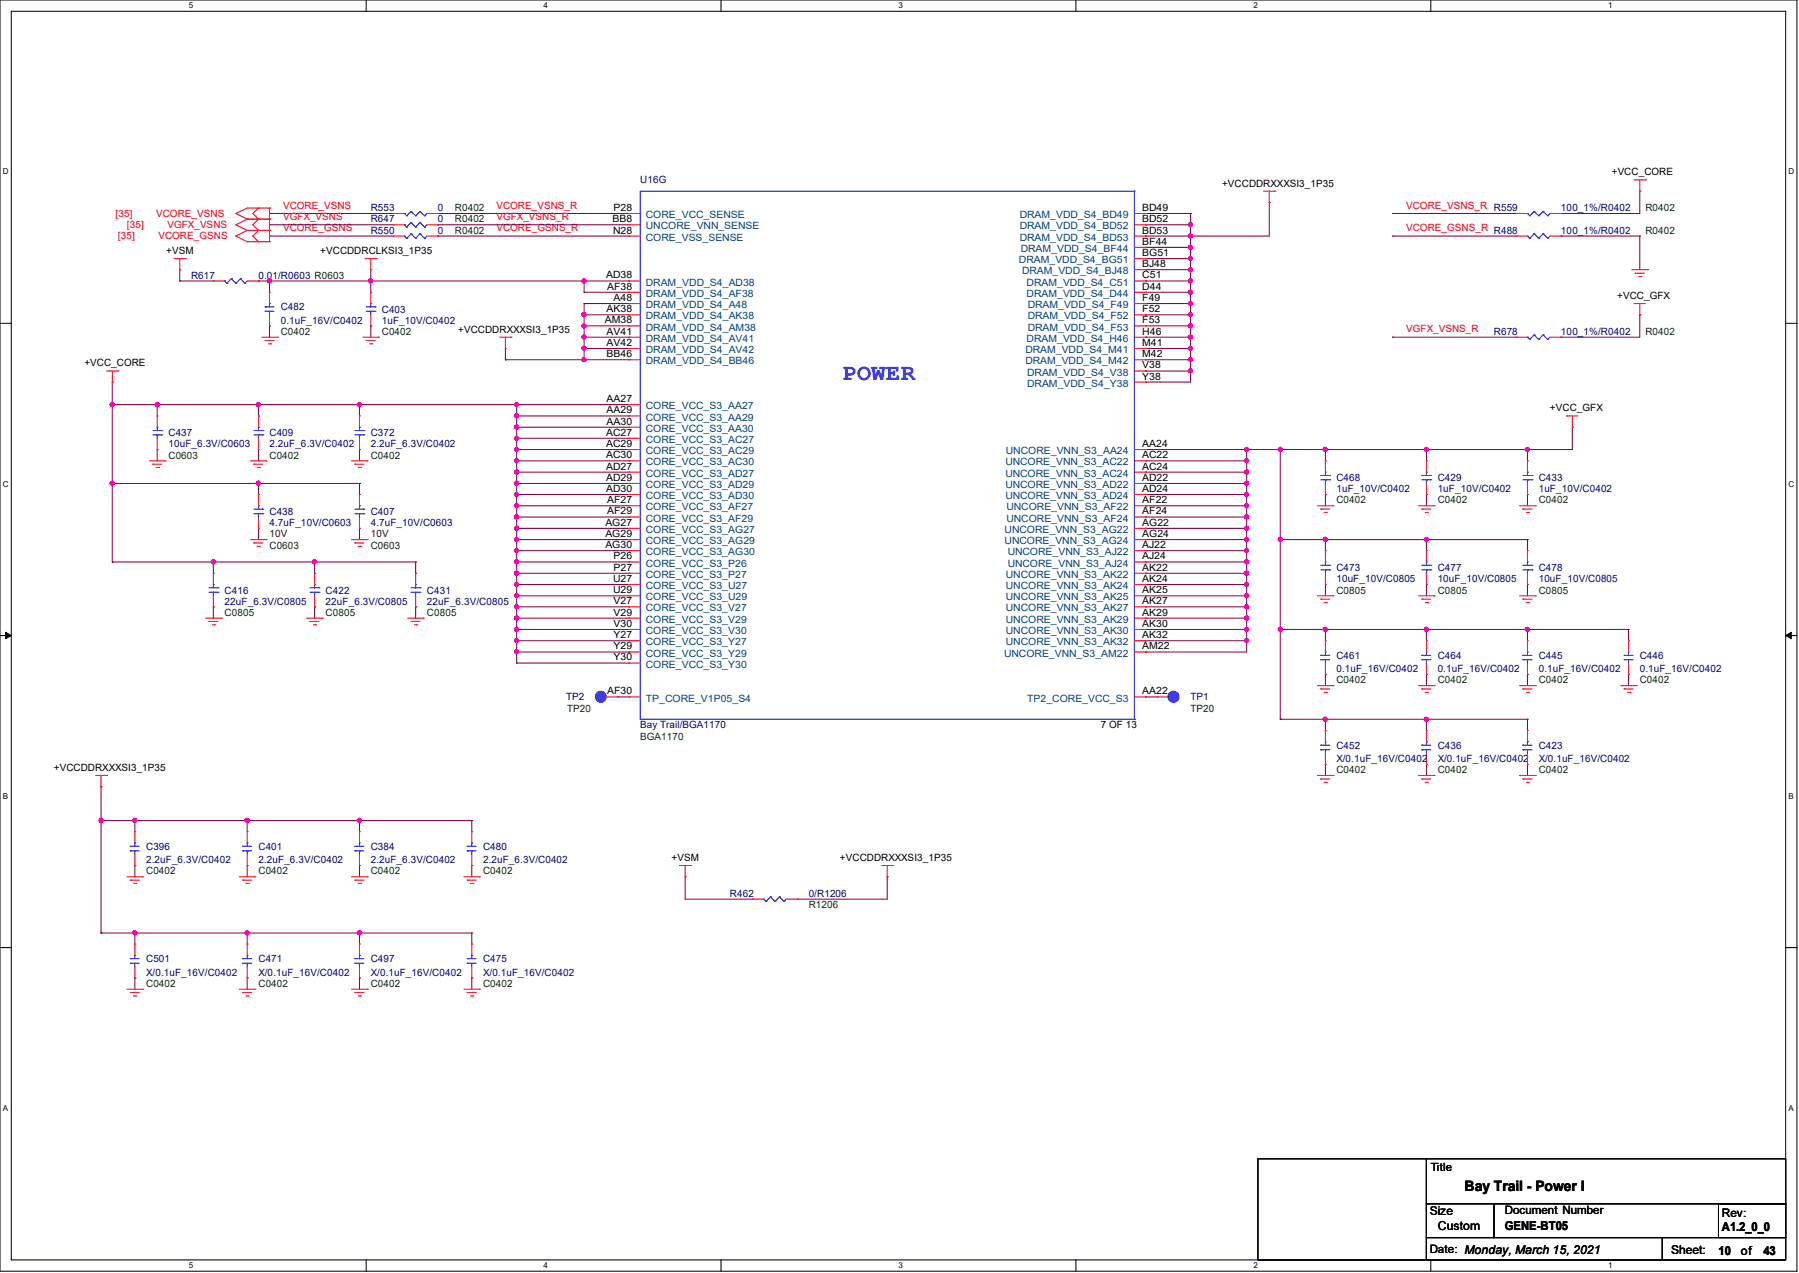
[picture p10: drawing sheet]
<svg xmlns="http://www.w3.org/2000/svg" width="297mm" height="210mm" viewBox="0 0 297 210" stroke-linecap="round" stroke-linejoin="round" font-family="sans-serif">
<path d="M0 0h296.7v209.7h-296.7zM1.9 1.9h292.9v206h-292.9z" fill="none" stroke="#000" stroke-width=".17"/>
<g fill="#fff">
<path d="M31.2 .2h.7v1.5h-.7z"/>
<path d="M31.2 208.1h.7v1.4h-.7z"/>
</g>
<path d="M60.5 0v1.9M60.5 207.9v1.8" fill="none" stroke="#000" stroke-width=".17"/>
<g fill="#fff">
<path d="M89.7 .2h.8v1.5h-.8z"/>
<path d="M89.7 208.1h.8v1.4h-.8z"/>
</g>
<path d="M119 0v1.9M119 207.9v1.8" fill="none" stroke="#000" stroke-width=".17"/>
<g fill="#fff">
<path d="M148.3 .2h.8v1.5h-.8z"/>
<path d="M148.3 208.1h.8v1.4h-.8z"/>
</g>
<path d="M177.6 0v1.9M177.6 207.9v1.8" fill="none" stroke="#000" stroke-width=".17"/>
<g fill="#fff">
<path d="M206.9 .2h.7v1.5h-.7z"/>
<path d="M206.9 208.1h.7v1.4h-.7z"/>
</g>
<path d="M236.2 0v1.9M236.2 207.9v1.8" fill="none" stroke="#000" stroke-width=".17"/>
<g fill="#fff">
<path d="M265.5 .2h.7v1.5h-.7z"/>
<path d="M265.5 208.1h.7v1.4h-.7z"/>
<path d="M.5 27.6h.9v1.5h-.9z"/>
<path d="M295.3 27.6h.9v1.5h-.9z"/>
<path d="M.5 79.1h.9v1.5h-.9z"/>
<path d="M295.3 79.1h.9v1.5h-.9z"/>
</g>
<path d="M0 53.3h1.9M294.8 53.3h1.9" fill="none" stroke="#000" stroke-width=".17"/>
<g fill="#fff">
<path d="M.5 130.6h.8v1.5h-.8z"/>
<path d="M295.3 130.6h.8v1.5h-.8z"/>
</g>
<path d="M0 104.9h1.9M294.8 104.9h1.9" fill="none" stroke="#000" stroke-width=".17"/>
<path d="M.9 104.3l1 .6-1 .5zM294.8 104.9l.9-.6v1.1z" fill="#000" stroke="#000" stroke-width=".17"/>
<g fill="#fff">
<path d="M.5 182.1h.8v1.5h-.8z"/>
<path d="M295.3 182.1h.8v1.5h-.8z"/>
</g>
<path d="M0 156.3h1.9M294.8 156.3h1.9M207.7 191.2h27.8v16.7h-27.8zM235.5 198.6h11.1v5.6h-11.1zM235.5 191.2h59.3v7.4h-59.3zM246.6 198.6h48.2v5.6h-48.2zM283.7 198.6h11.1v5.6h-11.1zM235.5 204.2h38.9v3.7h-38.9zM274.4 204.2h20.4v3.7h-20.4z" fill="none" stroke="#000" stroke-width=".17"/>
<g fill="none" stroke="#800040" stroke-width=".17">
<path d="M44.5 38.9h.1M44.5 35.2h.1M44.5 37.1h.1M44.5 38.9h20.4M44.5 35.2h20.4M44.5 37.1h20.4M72.3 35.2h.1M72.3 38.9h.1M72.3 37.1h.1M72.3 38.9h31.5M72.3 35.2h31.5M72.3 37.1h31.5"/>
<path d="M189.1 35.2h.1M189.1 37.1h.1M189.1 38.9h.1M189.1 35.2h7.5M189.1 37.1h7.5M196.6 35.2h.1M196.6 37.1h.1M196.6 38.9h.1M196.6 35.2v27.8h-7.5M209.5 33.4h.1M209.5 33.4v5.5h-20.4M229.9 38.9h.1"/>
<path d="M229.9 35.2h.1M229.9 38.9h20.4M229.9 35.2h20.4M257.7 35.2h.1M257.7 38.9h.1M257.7 38.9h13M270.7 31.5h.1M270.7 38.9h.1M270.7 31.5v3.7h-13M270.7 38.9v5.6M29.7 46.4h.1M29.7 44.5h.1"/>
<path d="M29.7 46.4h5.5M29.7 44.5v1.9M42.7 46.4h.1M42.7 46.4h61.1M44.5 46.4h.1M44.5 53.8h.1M44.5 46.4v1.8M44.5 53.8v1.8M61.2 46.4h.1M61.2 53.8h.1M61.2 44.5h.1M61.2 44.5v3.7"/>
<path d="M61.2 53.8v1.8M83.4 59.4h.1M83.4 59.4h20.4M83.4 57.5v1.9M96.4 51.9h.1M96.4 50.1h.1M96.4 55.6h.1M96.4 53.8h.1M96.4 48.2h.1M96.4 46.4h.1M96.4 57.5h.1M96.4 59.4h.1"/>
<path d="M96.4 46.4v1.8M96.4 50.1v9.3M96.4 48.2h7.4M96.4 50.1h7.4M96.4 51.9h7.4M96.4 53.8h7.4M96.4 55.6h7.4M96.4 57.5h7.4M189.1 40.8h.1M189.1 42.7h.1M189.1 44.5h.1M189.1 46.4h.1"/>
<path d="M189.1 48.2h.1M189.1 50.1h.1M189.1 51.9h.1M189.1 53.8h.1M189.1 55.6h.1M189.1 57.5h.1M189.1 59.4h.1M189.1 46.4h7.5M189.1 48.2h7.5M189.1 50.1h7.5M189.1 51.9h7.5M189.1 53.8h7.5"/>
<path d="M189.1 55.6h7.5M189.1 57.5h7.5M189.1 40.8h7.5M189.1 42.7h7.5M189.1 44.5h7.5M189.1 59.4h7.5M196.6 57.5h.1M196.6 50.1h.1M196.6 44.5h.1M196.6 48.2h.1M196.6 40.8h.1M196.6 42.7h.1"/>
<path d="M196.6 46.4h.1M196.6 51.9h.1M196.6 53.8h.1M196.6 55.6h.1M196.6 59.4h.1M229.9 55.6h.1M229.9 55.6h20.4M257.7 55.6h.1M270.7 51.9h.1M270.7 51.9v3.7h-13M18.5 66.8h.1M18.5 79.8h.1"/>
<path d="M18.5 63h.1M18.5 66.8h85.3M18.5 79.8h40.9M18.5 63v29.7M26 66.8h.1M26 74.2h.1M26 66.8v1.8M26 74.2v1.8M42.7 68.6h.1M42.7 76h.1M42.7 66.8h.1M42.7 66.8v1.8"/>
<path d="M42.7 74.2v1.8M42.7 79.8v1.8M59.4 66.8h.1M59.4 74.2h.1M59.4 79.8h.1M59.4 66.8v1.8M59.4 74.2v1.8M59.4 79.8v1.8M85.3 79.8h.1M85.3 68.6h.1M85.3 66.8h.1M85.3 77.9h.1"/>
<path d="M85.3 76h.1M85.3 72.3h.1M85.3 70.5h.1M85.3 74.2h.1M85.3 66.8v42.6M85.3 68.6h18.5M85.3 70.5h18.5M85.3 72.3h18.5M85.3 74.2h18.5M85.3 76h18.5M85.3 77.9h18.5M85.3 79.8h18.5"/>
<path d="M189.1 74.2h.1M189.1 61.2h.1M189.1 63h.1M189.1 76h.1M189.1 77.9h.1M189.1 79.8h.1M189.1 76h16.7M189.1 77.9h16.7M189.1 79.8h16.7M189.1 61.2h7.5M196.6 61.2h.1M205.8 74.2h.1"/>
<path d="M205.8 76h.1M205.8 77.9h.1M205.8 79.8h.1M205.8 74.2v33.4h-16.7M211.4 74.2h.1M211.4 74.2v44.5M218.8 74.2h.1M218.8 74.2v1.8M235.5 74.2h.1M235.5 74.2v1.8M252.2 74.2h.1M252.2 74.2v1.8"/>
<path d="M259.6 70.5h.1M259.6 70.5v3.7h-70.5M18.5 92.7h.1M18.5 92.7h50.1M35.2 92.7h.1M35.2 92.7v1.9M42.7 81.6h.1M42.7 89h.1M42.7 87.2v1.8M51.9 92.7h.1M51.9 92.7v1.9M59.4 87.2h.1"/>
<path d="M59.4 87.2v1.8M68.6 92.7h.1M68.6 92.7v1.9M85.3 92.7h.1M85.3 83.4h.1M85.3 98.3h.1M85.3 96.4h.1M85.3 81.6h.1M85.3 90.8h.1M85.3 89h.1M85.3 87.2h.1M85.3 85.3h.1"/>
<path d="M85.3 94.6h.1M85.3 81.6h18.5M85.3 83.4h18.5M85.3 85.3h18.5M85.3 87.2h18.5M85.3 89h18.5M85.3 90.8h18.5M85.3 92.7h18.5M85.3 94.6h18.5M85.3 96.4h18.5M85.3 98.3h18.5M189.1 81.6h.1"/>
<path d="M189.1 83.4h.1M189.1 85.3h.1M189.1 98.3h.1M189.1 96.4h.1M189.1 94.6h.1M189.1 92.7h.1M189.1 90.8h.1M189.1 89h.1M189.1 87.2h.1M189.1 81.6h16.7M189.1 83.4h16.7M189.1 85.3h16.7"/>
<path d="M189.1 87.2h16.7M189.1 89h16.7M189.1 90.8h16.7M189.1 92.7h16.7M189.1 94.6h16.7M189.1 96.4h16.7M189.1 98.3h16.7M205.8 81.6h.1M205.8 83.4h.1M205.8 98.3h.1M205.8 96.4h.1M205.8 94.6h.1"/>
<path d="M205.8 92.7h.1M205.8 90.8h.1M205.8 89h.1M205.8 87.2h.1M205.8 85.3h.1M211.4 89h.1M211.4 89h40.8M218.8 81.6h.1M218.8 89h.1M218.8 96.4h.1M218.8 81.6v1.8M218.8 89v1.8"/>
<path d="M218.8 96.4v1.9M235.5 81.6h.1M235.5 89h.1M235.5 96.4h.1M235.5 81.6v1.8M235.5 89v1.8M235.5 96.4v1.9M252.2 81.6h.1M252.2 89h.1M252.2 96.4h.1M252.2 81.6v1.8M252.2 89v1.8"/>
<path d="M252.2 96.4v1.9M35.2 100.1h.1M35.2 100.1v1.9M51.9 100.1h.1M51.9 100.1v1.9M68.6 100.1h.1M68.6 100.1v1.9M85.3 100.1h.1M85.3 105.7h.1M85.3 103.8h.1M85.3 102h.1M85.3 107.6h.1"/>
<path d="M85.3 109.4h.1M85.3 100.1h18.5M85.3 102h18.5M85.3 103.8h18.5M85.3 105.7h18.5M85.3 107.6h18.5M85.3 109.4h18.5M102 115h.1M102 115h1.8M189.1 107.6h.1M189.1 105.7h.1M189.1 103.8h.1"/>
<path d="M189.1 102h.1M189.1 100.1h.1M189.1 115h.1M189.1 100.1h16.7M189.1 102h16.7M189.1 103.8h16.7M189.1 105.7h16.7M189.1 115h1.9M205.8 105.7h.1M205.8 103.8h.1M205.8 102h.1M205.8 100.1h.1"/>
<path d="M211.4 103.8h.1M211.4 118.7h.1M211.4 103.8h57.5M211.4 118.7h40.8M218.8 111.3h.1M218.8 103.8h.1M218.8 118.7h.1M218.8 103.8v1.9M218.8 111.3v1.8M218.8 118.7v1.8M235.5 111.3h.1M235.5 103.8h.1"/>
<path d="M235.5 118.7h.1M235.5 103.8v1.9M235.5 111.3v1.8M235.5 118.7v1.8M252.2 111.3h.1M252.2 103.8h.1M252.2 118.7h.1M252.2 103.8v1.9M252.2 111.3v1.8M252.2 118.7v1.8M268.9 111.3h.1M268.9 103.8h.1"/>
<path d="M268.9 103.8v1.9M268.9 111.3v1.8M16.7 129.8h.1M16.7 129.8v24.1M16.7 135.4h61.2M22.3 135.4h.1M22.3 135.4v1.8M40.8 135.4h.1M40.8 135.4v1.8M59.4 135.4h.1M59.4 135.4v1.8M77.9 135.4h.1"/>
<path d="M77.9 135.4v1.8M218.8 126.1h.1M218.8 126.1v1.8M235.5 126.1h.1M235.5 126.1v1.8M252.2 126.1h.1M252.2 126.1v1.8M16.7 153.9h.1M16.7 153.9h61.2M22.3 142.8h.1M22.3 153.9h.1M22.3 142.8v1.9"/>
<path d="M22.3 153.9v1.8M40.8 142.8h.1M40.8 153.9h.1M40.8 142.8v1.9M40.8 153.9v1.8M59.4 142.8h.1M59.4 153.9h.1M59.4 142.8v1.9M59.4 153.9v1.8M77.9 142.8h.1M77.9 153.9h.1M77.9 142.8v1.9"/>
<path d="M77.9 153.9v1.8M113.1 144.7h.1M113.1 144.7v3.6h11.1M124.2 148.3h.1M131.7 148.3h.1M146.5 144.7h.1M146.5 144.7v3.6h-14.8M22.3 161.3h.1M22.3 161.3v1.9M40.8 161.3h.1M40.8 161.3v1.9M59.4 161.3h.1"/>
<path d="M59.4 161.3v1.9M77.9 161.3h.1M77.9 161.3v1.9"/>
</g>
<g fill="#f0f" stroke="#f0f" stroke-width=".17">
<circle cx="44.5" cy="46.3" r=".35"/>
<circle cx="85.3" cy="85.3" r=".35"/>
<circle cx="85.3" cy="81.6" r=".35"/>
<circle cx="85.3" cy="79.7" r=".35"/>
<circle cx="85.3" cy="77.9" r=".35"/>
<circle cx="85.3" cy="98.3" r=".35"/>
<circle cx="85.3" cy="96.4" r=".35"/>
<circle cx="85.3" cy="107.5" r=".35"/>
<circle cx="85.3" cy="105.7" r=".35"/>
<circle cx="85.3" cy="103.8" r=".35"/>
<circle cx="85.3" cy="76" r=".35"/>
<circle cx="85.3" cy="92.7" r=".35"/>
<circle cx="85.3" cy="90.8" r=".35"/>
<circle cx="85.3" cy="89" r=".35"/>
<circle cx="96.4" cy="57.5" r=".35"/>
<circle cx="96.4" cy="55.6" r=".35"/>
<circle cx="96.4" cy="53.8" r=".35"/>
<circle cx="85.3" cy="87.1" r=".35"/>
<circle cx="85.3" cy="94.6" r=".35"/>
<circle cx="96.4" cy="46.3" r=".35"/>
<circle cx="61.2" cy="46.3" r=".35"/>
<circle cx="96.4" cy="51.9" r=".35"/>
<circle cx="85.3" cy="68.6" r=".35"/>
<circle cx="85.3" cy="70.4" r=".35"/>
<circle cx="85.3" cy="72.3" r=".35"/>
<circle cx="85.3" cy="74.1" r=".35"/>
<circle cx="85.3" cy="83.4" r=".35"/>
<circle cx="85.3" cy="100.1" r=".35"/>
<circle cx="85.3" cy="102" r=".35"/>
<circle cx="85.3" cy="66.7" r=".35"/>
<circle cx="59.3" cy="66.7" r=".35"/>
<circle cx="205.8" cy="74.1" r=".35"/>
<circle cx="196.5" cy="46.3" r=".35"/>
<circle cx="196.5" cy="44.5" r=".35"/>
<circle cx="196.5" cy="50.1" r=".35"/>
<circle cx="196.5" cy="48.2" r=".35"/>
<circle cx="196.5" cy="37.1" r=".35"/>
<circle cx="196.5" cy="40.8" r=".35"/>
<circle cx="196.5" cy="38.9" r=".35"/>
<circle cx="196.5" cy="42.6" r=".35"/>
<circle cx="196.5" cy="51.9" r=".35"/>
<circle cx="196.5" cy="55.6" r=".35"/>
<circle cx="196.5" cy="53.8" r=".35"/>
<circle cx="196.5" cy="57.5" r=".35"/>
<circle cx="196.5" cy="61.2" r=".35"/>
<circle cx="196.5" cy="59.3" r=".35"/>
<circle cx="205.8" cy="77.9" r=".35"/>
<circle cx="205.8" cy="76" r=".35"/>
<circle cx="205.8" cy="81.6" r=".35"/>
<circle cx="205.8" cy="79.7" r=".35"/>
<circle cx="205.8" cy="83.4" r=".35"/>
<circle cx="205.8" cy="85.3" r=".35"/>
<circle cx="205.8" cy="105.7" r=".35"/>
<circle cx="205.8" cy="103.8" r=".35"/>
<circle cx="205.8" cy="102" r=".35"/>
<circle cx="205.8" cy="100.1" r=".35"/>
<circle cx="205.8" cy="98.3" r=".35"/>
<circle cx="205.8" cy="96.4" r=".35"/>
<circle cx="205.8" cy="94.6" r=".35"/>
<circle cx="205.8" cy="92.7" r=".35"/>
<circle cx="205.8" cy="90.8" r=".35"/>
<circle cx="205.8" cy="89" r=".35"/>
<circle cx="205.8" cy="87.1" r=".35"/>
<circle cx="16.7" cy="135.3" r=".35"/>
<circle cx="40.8" cy="135.3" r=".35"/>
<circle cx="22.3" cy="135.3" r=".35"/>
<circle cx="59.3" cy="135.3" r=".35"/>
<circle cx="235.5" cy="74.1" r=".35"/>
<circle cx="218.8" cy="74.1" r=".35"/>
<circle cx="211.4" cy="89" r=".35"/>
<circle cx="211.4" cy="74.1" r=".35"/>
<circle cx="252.2" cy="74.1" r=".35"/>
<circle cx="235.5" cy="89" r=".35"/>
<circle cx="218.8" cy="89" r=".35"/>
<circle cx="252.2" cy="103.8" r=".35"/>
<circle cx="235.5" cy="103.8" r=".35"/>
<circle cx="218.8" cy="103.8" r=".35"/>
<circle cx="235.5" cy="118.7" r=".35"/>
<circle cx="218.8" cy="118.7" r=".35"/>
<circle cx="40.8" cy="153.9" r=".35"/>
<circle cx="22.3" cy="153.9" r=".35"/>
<circle cx="59.3" cy="153.9" r=".35"/>
<circle cx="18.5" cy="66.7" r=".35"/>
<circle cx="42.6" cy="66.7" r=".35"/>
<circle cx="25.9" cy="66.7" r=".35"/>
<circle cx="42.6" cy="79.7" r=".35"/>
<circle cx="18.5" cy="79.7" r=".35"/>
<circle cx="51.9" cy="92.7" r=".35"/>
<circle cx="35.2" cy="92.7" r=".35"/>
<circle cx="96.4" cy="59.3" r=".35"/>
<circle cx="211.4" cy="103.8" r=".35"/>
</g>
<g fill="none" stroke="#f00" stroke-width=".17">
<path d="M38.9 38.9h.1M38.9 35.2h.1M38.9 37.1h.1M38.9 38.9l1.9 1M38.9 35.2l1.9 1M38.9 37.1l1.9 .9M40.8 39.9h.1M40.8 36.2h.1M40.8 38h.1M40.8 38l-1.9 .9M40.8 38h3.7M40.8 39.9h3.7"/>
<path d="M40.8 36.2h3.7M40.8 36.2l-1.9 .9M42.7 38h.1M42.7 39.9h.1M42.7 34.3h.1M42.7 36.2h.1M42.7 38l-1 .9 1 1M42.7 34.3l-1 .9 1 1M42.7 36.2l-1 .9 1 .9M44.5 38h.1M44.5 39.9h.1M44.5 34.3h.1"/>
<path d="M44.5 36.2h.1M44.5 34.3v5.6M44.5 34.3h-3.7l-1.9 .9M64.9 38.9h.1M64.9 35.2h.1M64.9 37.1h.1M64.9 38.9h1.9M64.9 35.2h1.9M64.9 37.1h1.9M70.5 38.9h1.8M70.5 35.2h1.8M70.5 37.1h1.8"/>
<path d="M72.3 38.9h.1M72.3 35.2h.1M72.3 37.1h.1M103.8 38.9h.1M103.8 35.2h.1M103.8 37.1h.1M103.8 38.9h1.9M103.8 35.2h1.9M103.8 37.1h1.9M187.3 38.9h1.8M187.3 35.2h1.8M187.3 37.1h1.8"/>
<path d="M189.1 35.2h.1M189.1 37.1h.1M189.1 38.9h.1M208.6 31.5h1.9M209.5 33.4h.1M209.5 31.5v1.9M210.5 31.5h.1M250.3 38.9h.1M250.3 35.2h.1M250.3 38.9h1.9M250.3 35.2h1.9M255.9 38.9h1.8"/>
<path d="M255.9 35.2h1.8M257.7 38.9h.1M257.7 35.2h.1M269.8 29.7h1.9M270.7 31.5h.1M270.7 29.7v1.8M271.7 29.7h.1M28.7 42.7h1.9M29.7 44.5h.1M29.7 42.7v1.8M30.6 42.7h.1M35.2 46.4h.1"/>
<path d="M35.2 46.4h1.9M40.8 46.4h1.9M42.7 46.4h.1M43.2 55.6h2.6M43.8 56.2h.1M43.8 56.2h1.5M44.3 56.7h.4M44.5 53.8h.1M44.5 48.2h.1M44.5 48.2v1.9M44.5 51.9v1.9M44.7 56.7h.1"/>
<path d="M45.8 55.6h.1M59.9 55.6h2.6M60.3 42.7h1.8M60.5 56.2h.1M60.5 56.2h1.4M61 56.7h.4M61.2 44.5h.1M61.2 53.8h.1M61.2 48.2h.1M61.2 42.7v1.8M61.2 48.2v1.9M61.2 51.9v1.9"/>
<path d="M61.4 56.7h.1M62.1 42.7h.1M62.5 55.6h.1M82.5 55.6h1.9M83.4 57.5h.1M83.4 55.6v1.9M84.4 55.6h.1M103.8 50.1h.1M103.8 46.4h.1M103.8 48.2h.1M103.8 51.9h.1M103.8 53.8h.1"/>
<path d="M103.8 55.6h.1M103.8 57.5h.1M103.8 59.4h.1M103.8 55.6h1.9M103.8 50.1h1.9M103.8 46.4h1.9M103.8 48.2h1.9M103.8 51.9h1.9M103.8 53.8h1.9M103.8 57.5h1.9M103.8 59.4h1.9M187.3 42.7h1.8"/>
<path d="M187.3 55.6h1.8M187.3 50.1h1.8M187.3 44.5h1.8M187.3 46.4h1.8M187.3 48.2h1.8M187.3 51.9h1.8M187.3 53.8h1.8M187.3 57.5h1.8M187.3 59.4h1.8M187.3 40.8h1.8M189.1 40.8h.1M189.1 42.7h.1"/>
<path d="M189.1 44.5h.1M189.1 46.4h.1M189.1 48.2h.1M189.1 50.1h.1M189.1 51.9h.1M189.1 53.8h.1M189.1 55.6h.1M189.1 57.5h.1M189.1 59.4h.1M250.3 55.6h.1M250.3 55.6h1.9M255.9 55.6h1.8"/>
<path d="M257.7 55.6h.1M269.4 44.5h2.6M269.8 50.1h.1M269.8 50.1h1.9M270 45.1h.1M270 45.1h1.5M270.6 45.6h.3M270.7 51.9h.1M270.7 50.1v1.8M270.9 45.6h.1M272 44.5h.1M17.6 61.2h1.9"/>
<path d="M18.5 63h.1M18.5 61.2v1.8M19.5 61.2h.1M24.7 76h2.6M25.2 76.6h.1M25.2 76.6h1.5M25.8 77.1h.4M26 74.2h.1M26 68.6h.1M26 68.6v1.9M26 72.3v1.9M26.2 77.1h.1"/>
<path d="M27.3 76h.1M41.4 76h2.5M41.9 76.6h.1M41.9 76.6h1.5M42.5 77.1h.3M42.7 74.2h.1M42.7 68.6h.1M42.7 68.6v1.9M42.7 72.3v1.9M42.8 77.1h.1M43.9 76h.1M58 76h2.6"/>
<path d="M58.6 76.6h.1M58.6 76.6h1.5M59.1 77.1h.4M59.4 74.2h.1M59.4 68.6h.1M59.4 68.6v1.9M59.4 72.3v1.9M59.5 77.1h.1M60.6 76h.1M103.8 66.8h.1M103.8 68.6h.1M103.8 70.5h.1"/>
<path d="M103.8 72.3h.1M103.8 74.2h.1M103.8 76h.1M103.8 77.9h.1M103.8 79.8h.1M103.8 68.6h1.9M103.8 76h1.9M103.8 74.2h1.9M103.8 66.8h1.9M103.8 70.5h1.9M103.8 72.3h1.9M103.8 79.8h1.9"/>
<path d="M103.8 77.9h1.9M187.3 61.2h1.8M187.3 76h1.8M187.3 74.2h1.8M187.3 79.8h1.8M187.3 77.9h1.8M187.3 63h1.8M189.1 74.2h.1M189.1 76h.1M189.1 79.8h.1M189.1 61.2h.1M189.1 63h.1"/>
<path d="M189.1 77.9h.1M218.8 76h.1M218.8 76v1.9M218.8 79.8v1.8M235.5 76h.1M235.5 76v1.9M235.5 79.8v1.8M252.2 76h.1M252.2 76v1.9M252.2 79.8v1.8M258.7 68.6h.1M258.7 68.6h1.8"/>
<path d="M259.6 70.5h.1M259.6 68.6v1.9M35.2 94.6h.1M35.2 94.6v1.8M35.2 98.3v1.8M41.4 89h2.5M41.9 89.6h.1M41.9 89.6h1.5M42.5 90.1h.3M42.7 87.2h.1M42.7 81.6h.1M42.7 81.6v1.8"/>
<path d="M42.7 85.3v1.9M42.8 90.1h.1M43.9 89h.1M51.9 94.6h.1M51.9 94.6v1.8M51.9 98.3v1.8M58 89h2.6M58.6 89.6h.1M58.6 89.6h1.5M59.1 90.1h.4M59.4 87.2h.1M59.4 81.6h.1"/>
<path d="M59.4 81.6v1.8M59.4 85.3v1.9M59.5 90.1h.1M60.6 89h.1M68.6 94.6h.1M68.6 94.6v1.8M68.6 98.3v1.8M103.8 81.6h.1M103.8 83.4h.1M103.8 85.3h.1M103.8 87.2h.1M103.8 89h.1"/>
<path d="M103.8 90.8h.1M103.8 92.7h.1M103.8 94.6h.1M103.8 96.4h.1M103.8 98.3h.1M103.8 83.4h1.9M103.8 98.3h1.9M103.8 89h1.9M103.8 81.6h1.9M103.8 85.3h1.9M103.8 87.2h1.9M103.8 90.8h1.9"/>
<path d="M103.8 92.7h1.9M103.8 94.6h1.9M103.8 96.4h1.9M187.3 83.4h1.8M187.3 98.3h1.8M187.3 89h1.8M187.3 81.6h1.8M187.3 85.3h1.8M187.3 87.2h1.8M187.3 90.8h1.8M187.3 92.7h1.8M187.3 94.6h1.8"/>
<path d="M187.3 96.4h1.8M189.1 81.6h.1M189.1 83.4h.1M189.1 85.3h.1M189.1 87.2h.1M189.1 89h.1M189.1 90.8h.1M189.1 92.7h.1M189.1 94.6h.1M189.1 96.4h.1M189.1 98.3h.1M217.5 83.4h2.6"/>
<path d="M217.5 98.3h2.6M218.1 84h.1M218.1 98.8h.1M218.1 84h1.4M218.1 98.8h1.4M218.6 84.5h.4M218.6 99.4h.4M218.8 81.6h.1M218.8 96.4h.1M218.8 90.8h.1M218.8 90.8v1.9M218.8 94.6v1.8"/>
<path d="M219 84.5h.1M219 99.4h.1M220.1 83.4h.1M220.1 98.3h.1M234.2 83.4h2.6M234.2 98.3h2.6M234.7 84h.1M234.7 98.8h.1M234.7 84h1.5M234.7 98.8h1.5M235.3 84.5h.4M235.3 99.4h.4"/>
<path d="M235.5 81.6h.1M235.5 96.4h.1M235.5 90.8h.1M235.5 90.8v1.9M235.5 94.6v1.8M235.7 84.5h.1M235.7 99.4h.1M236.8 83.4h.1M236.8 98.3h.1M250.9 83.4h2.6M250.9 98.3h2.6M251.4 84h.1"/>
<path d="M251.4 98.8h.1M251.4 84h1.5M251.4 98.8h1.5M252 84.5h.3M252 99.4h.3M252.2 81.6h.1M252.2 96.4h.1M252.2 90.8h.1M252.2 90.8v1.9M252.2 94.6v1.8M252.3 84.5h.1M252.3 99.4h.1"/>
<path d="M253.5 83.4h.1M253.5 98.3h.1M34 102h2.5M34.5 102.5h.1M34.5 102.5h1.5M35.1 103.1h.3M35.2 100.1h.1M35.4 103.1h.1M36.5 102h.1M50.6 102h2.6M51.2 102.5h.1M51.2 102.5h1.5"/>
<path d="M51.7 103.1h.4M51.9 100.1h.1M52.1 103.1h.1M53.2 102h.1M67.3 102h2.6M67.9 102.5h.1M67.9 102.5h1.4M68.4 103.1h.4M68.6 100.1h.1M68.8 103.1h.1M69.9 102h.1M100.1 115h1.9"/>
<path d="M102 115h.1M103.8 115h.1M103.8 100.1h.1M103.8 102h.1M103.8 103.8h.1M103.8 105.7h.1M103.8 107.6h.1M103.8 109.4h.1M103.8 102h1.9M103.8 115h1.9M103.8 100.1h1.9M103.8 103.8h1.9"/>
<path d="M103.8 105.7h1.9M103.8 107.6h1.9M103.8 109.4h1.9M187.3 102h1.8M187.3 115h1.8M187.3 100.1h1.8M187.3 103.8h1.8M187.3 105.7h1.8M187.3 107.6h1.8M189.1 115h.1M189.1 100.1h.1M189.1 102h.1"/>
<path d="M189.1 103.8h.1M189.1 105.7h.1M189.1 107.6h.1M191 115h.1M191 115h1.8M217.5 113.1h2.6M218.1 113.7h.1M218.1 113.7h1.4M218.6 114.2h.4M218.8 111.3h.1M218.8 105.7h.1M218.8 105.7v1.9"/>
<path d="M218.8 109.4v1.9M219 114.2h.1M220.1 113.1h.1M234.2 113.1h2.6M234.7 113.7h.1M234.7 113.7h1.5M235.3 114.2h.4M235.5 111.3h.1M235.5 105.7h.1M235.5 105.7v1.9M235.5 109.4v1.9M235.7 114.2h.1"/>
<path d="M236.8 113.1h.1M250.9 113.1h2.6M251.4 113.7h.1M251.4 113.7h1.5M252 114.2h.3M252.2 111.3h.1M252.2 105.7h.1M252.2 105.7v1.9M252.2 109.4v1.9M252.3 114.2h.1M253.5 113.1h.1M267.6 113.1h2.6"/>
<path d="M268.1 113.7h.1M268.1 113.7h1.5M268.7 114.2h.4M268.9 111.3h.1M268.9 105.7h.1M268.9 105.7v1.9M268.9 109.4v1.9M269.1 114.2h.1M270.2 113.1h.1M15.8 127.9h1.8M16.7 129.8h.1M16.7 127.9v1.9"/>
<path d="M17.6 127.9h.1M22.3 137.2h.1M22.3 137.2v1.9M40.8 137.2h.1M40.8 137.2v1.9M59.4 137.2h.1M59.4 137.2v1.9M77.9 137.2h.1M77.9 137.2v1.9M217.5 127.9h2.6M218.1 128.5h.1M218.1 128.5h1.4"/>
<path d="M218.6 129.1h.4M218.8 126.1h.1M218.8 120.5h.1M218.8 120.5v1.9M218.8 124.2v1.9M219 129.1h.1M220.1 127.9h.1M234.2 127.9h2.6M234.7 128.5h.1M234.7 128.5h1.5M235.3 129.1h.4M235.5 126.1h.1"/>
<path d="M235.5 120.5h.1M235.5 120.5v1.9M235.5 124.2v1.9M235.7 129.1h.1M236.8 127.9h.1M250.9 127.9h2.6M251.4 128.5h.1M251.4 128.5h1.5M252 129.1h.3M252.2 126.1h.1M252.2 120.5h.1M252.2 120.5v1.9"/>
<path d="M252.2 124.2v1.9M252.3 129.1h.1M253.5 127.9h.1M21 144.7h2.5M21.5 145.2h.1M21.5 145.2h1.5M22.1 145.8h.3M22.3 142.8h.1M22.3 155.7h.1M22.3 140.9v1.9M22.3 155.7v1.9M22.3 159.5v1.8"/>
<path d="M22.4 145.8h.1M23.5 144.7h.1M39.5 144.7h2.6M40 145.2h.1M40 145.2h1.5M40.6 145.8h.4M40.8 142.8h.1M40.8 155.7h.1M40.8 140.9v1.9M40.8 155.7v1.9M40.8 159.5v1.8M41 145.8h.1"/>
<path d="M42.1 144.7h.1M58 144.7h2.6M58.6 145.2h.1M58.6 145.2h1.5M59.1 145.8h.4M59.4 155.7h.1M59.4 142.8h.1M59.4 140.9v1.9M59.4 155.7v1.9M59.4 159.5v1.8M59.5 145.8h.1M60.6 144.7h.1"/>
<path d="M76.6 144.7h2.6M77.1 145.2h.1M77.1 145.2h1.5M77.7 145.8h.4M77.9 142.8h.1M77.9 155.7h.1M77.9 140.9v1.9M77.9 155.7v1.9M77.9 159.5v1.8M78.1 145.8h.1M79.2 144.7h.1M112.2 142.8h1.8"/>
<path d="M113.1 144.7h.1M113.1 142.8v1.9M114 142.8h.1M124.2 148.3h.1M124.2 148.3h1.9M129.8 148.3h1.9M131.7 148.3h.1M145.6 142.8h1.8M146.5 144.7h.1M146.5 142.8v1.9M147.4 142.8h.1M21 163.2h2.5"/>
<path d="M21.5 163.7h.1M21.5 163.7h1.5M22.1 164.3h.3M22.3 161.3h.1M22.4 164.3h.1M23.5 163.2h.1M39.5 163.2h2.6M40 163.7h.1M40 163.7h1.5M40.6 164.3h.4M40.8 161.3h.1M41 164.3h.1"/>
<path d="M42.1 163.2h.1M58 163.2h2.6M58.6 163.7h.1M58.6 163.7h1.5M59.1 164.3h.4M59.4 161.3h.1M59.5 164.3h.1M60.6 163.2h.1M76.6 163.2h2.6M77.1 163.7h.1M77.1 163.7h1.5M77.7 164.3h.4"/>
<path d="M77.9 161.3h.1M78.1 164.3h.1M79.2 163.2h.1"/>
</g>
<g fill="none" stroke="#00f" stroke-width=".17">
<path d="M66.8 38.9h.1M66.8 35.2h.1M66.8 37.1h.1M66.8 38.9l.3 .4M66.8 35.2l.3 .4M66.8 37.1l.3 .4M67.1 39.3h.1M67.1 35.6h.1M67.1 37.5h.1M67.9 38.6h.1M67.9 34.9h.1M67.9 36.7h.1"/>
<path d="M67.9 38.6l-.8 .7M67.9 38.6l.7 .7M67.9 34.9l-.8 .7M67.9 34.9l.7 .7M67.9 36.7l-.8 .8M67.9 36.7l.7 .8M68.6 39.3h.1M68.6 35.6h.1M68.6 37.5h.1M69.3 38.6h.1M69.3 34.9h.1M69.3 36.7h.1"/>
<path d="M69.3 38.6l.8 .7M69.3 38.6l-.7 .7M69.3 34.9l.8 .7M69.3 34.9l-.7 .7M69.3 36.7l.8 .8M69.3 36.7l-.7 .8M70.1 39.3h.1M70.1 35.6h.1M70.1 37.5h.1M70.5 38.9l-.4 .4M70.5 35.2l-.4 .4M70.5 37.1l-.4 .4"/>
<path d="M187.3 31.5h.1M187.3 31.5v87.2M187.3 31.5h-81.6v87.2M252.2 38.9h.1M252.2 35.2h.1M252.2 38.9l.4 .4M252.2 35.2l.4 .4M252.6 39.3h.1M252.6 35.6h.1M253.3 38.6h.1M253.3 34.9h.1M253.3 38.6l-.7 .7"/>
<path d="M253.3 38.6l.7 .7M253.3 34.9l-.7 .7M253.3 34.9l.7 .7M254 39.3h.1M254 35.6h.1M254.8 38.6h.1M254.8 34.9h.1M254.8 38.6l.7 .7M254.8 38.6l-.8 .7M254.8 34.9l.7 .7M254.8 34.9l-.8 .7M255.5 39.3h.1"/>
<path d="M255.5 35.6h.1M255.9 38.9l-.4 .4M255.9 35.2l-.4 .4M37.1 46.4h.1M37.1 46.4l.4 .3M37.5 46.7h.1M38.2 46h.1M38.2 46l-.7 .7M38.2 46l.7 .7M38.9 46.7h.1M39.7 46h.1M39.7 46l.7 .7"/>
<path d="M39.7 46l-.8 .7M40.4 46.7h.1M40.8 46.4l-.4 .3M43.8 50.6h.1M43.8 51.4h.1M43.8 50.6h1.5M43.8 51.4h1.5M44.5 50.1h.1M44.5 51.4h.1M44.5 50.1v.5M44.5 51.4v.5M60.5 50.6h1.4"/>
<path d="M60.5 51.4h1.4M61.2 50.1h.1M61.2 51.4h.1M61.2 50.1v.5M61.2 51.4v.5M61.9 50.6h.1M61.9 51.4h.1M252.2 55.6h.1M252.2 55.6l.4 .4M252.6 56h.1M253.3 55.2h.1M253.3 55.2l-.7 .8"/>
<path d="M253.3 55.2l.7 .8M254 56h.1M254.8 55.2h.1M254.8 55.2l.7 .8M254.8 55.2l-.8 .8M255.5 56h.1M255.9 55.6l-.4 .4M25.2 71h1.5M25.2 71.8h1.5M26 70.5h.1M26 71.8h.1M26 70.5v.5"/>
<path d="M26 71.8v.5M26.7 71h.1M26.7 71.8h.1M41.9 71h1.5M41.9 71.8h1.5M42.7 70.5h.1M42.7 71.8h.1M42.7 70.5v.5M42.7 71.8v.5M43.4 71h.1M43.4 71.8h.1M58.6 71h1.5"/>
<path d="M58.6 71.8h1.5M59.4 70.5h.1M59.4 71.8h.1M59.4 70.5v.5M59.4 71.8v.5M60.1 71h.1M60.1 71.8h.1M218.1 78.4h1.4M218.1 79.2h1.4M218.8 77.9h.1M218.8 79.2h.1M218.8 77.9v.5"/>
<path d="M218.8 79.2v.6M219.5 78.4h.1M219.5 79.2h.1M234.7 78.4h1.5M234.7 79.2h1.5M235.5 77.9h.1M235.5 79.2h.1M235.5 77.9v.5M235.5 79.2v.6M236.2 78.4h.1M236.2 79.2h.1M251.4 78.4h1.5"/>
<path d="M251.4 79.2h1.5M252.2 77.9h.1M252.2 79.2h.1M252.2 77.9v.5M252.2 79.2v.6M252.9 78.4h.1M252.9 79.2h.1M34.5 97h1.5M34.5 97.7h1.5M35.2 96.4h.1M35.2 97.7h.1M35.2 96.4v.6"/>
<path d="M35.2 97.7v.6M36 97h.1M36 97.7h.1M41.9 84h1.5M41.9 84.8h1.5M42.7 83.4h.1M42.7 84.8h.1M42.7 83.4v.6M42.7 84.8v.5M43.4 84h.1M43.4 84.8h.1M51.2 97h1.5"/>
<path d="M51.2 97.7h1.5M51.9 96.4h.1M51.9 97.7h.1M51.9 96.4v.6M51.9 97.7v.6M52.7 97h.1M52.7 97.7h.1M58.6 84h1.5M58.6 84.8h1.5M59.4 83.4h.1M59.4 84.8h.1M59.4 83.4v.6"/>
<path d="M59.4 84.8v.5M60.1 84h.1M60.1 84.8h.1M67.9 97h1.4M67.9 97.7h1.4M68.6 96.4h.1M68.6 97.7h.1M68.6 96.4v.6M68.6 97.7v.6M69.3 97h.1M69.3 97.7h.1M218.1 93.3h1.4"/>
<path d="M218.1 94h1.4M218.8 92.7h.1M218.8 94h.1M218.8 92.7v.6M218.8 94v.6M219.5 93.3h.1M219.5 94h.1M234.7 93.3h1.5M234.7 94h1.5M235.5 92.7h.1M235.5 94h.1M235.5 92.7v.6"/>
<path d="M235.5 94v.6M236.2 93.3h.1M236.2 94h.1M251.4 93.3h1.5M251.4 94h1.5M252.2 92.7h.1M252.2 94h.1M252.2 92.7v.6M252.2 94v.6M252.9 93.3h.1M252.9 94h.1M105.7 118.7h.1"/>
<path d="M105.7 118.7h81.6M187.3 118.7h.1M218.1 108.1h.1M218.1 108.8h.1M218.1 108.1h1.4M218.1 108.8h1.4M218.8 107.6h.1M218.8 108.8h.1M218.8 107.6v.5M218.8 108.8v.6M234.7 108.1h.1M234.7 108.8h.1"/>
<path d="M234.7 108.1h1.5M234.7 108.8h1.5M235.5 107.6h.1M235.5 108.8h.1M235.5 107.6v.5M235.5 108.8v.6M251.4 108.1h.1M251.4 108.8h.1M251.4 108.1h1.5M251.4 108.8h1.5M252.2 107.6h.1M252.2 108.8h.1"/>
<path d="M252.2 107.6v.5M252.2 108.8v.6M268.1 108.1h.1M268.1 108.8h.1M268.1 108.1h1.5M268.1 108.8h1.5M268.9 107.6h.1M268.9 108.8h.1M268.9 107.6v.5M268.9 108.8v.6M21.5 139.6h.1M21.5 139.6h1.5"/>
<path d="M22.3 139.1h.1M22.3 139.1v.5M40 139.6h.1M40 139.6h1.5M40.8 139.1h.1M40.8 139.1v.5M58.6 139.6h.1M58.6 139.6h1.5M59.4 139.1h.1M59.4 139.1v.5M77.1 139.6h.1M77.1 139.6h1.5"/>
<path d="M77.9 139.1h.1M77.9 139.1v.5M218.1 122.9h.1M218.1 123.7h.1M218.1 122.9h1.4M218.1 123.7h1.4M218.8 122.4h.1M218.8 123.7h.1M218.8 122.4v.5M218.8 123.7v.5M234.7 122.9h.1M234.7 123.7h.1"/>
<path d="M234.7 122.9h1.5M234.7 123.7h1.5M235.5 122.4h.1M235.5 123.7h.1M235.5 122.4v.5M235.5 123.7v.5M251.4 122.9h.1M251.4 123.7h.1M251.4 122.9h1.5M251.4 123.7h1.5M252.2 122.4h.1M252.2 123.7h.1"/>
<path d="M252.2 122.4v.5M252.2 123.7v.5M21.5 140.4h.1M21.5 158.2h.1M21.5 158.9h.1M21.5 158.2h1.5M21.5 158.9h1.5M21.5 140.4h1.5M22.3 140.4h.1M22.3 157.6h.1M22.3 158.9h.1M22.3 140.4v.5"/>
<path d="M22.3 157.6v.6M22.3 158.9v.6M40 140.4h.1M40 158.2h.1M40 158.9h.1M40 158.2h1.5M40 158.9h1.5M40 140.4h1.5M40.8 140.4h.1M40.8 157.6h.1M40.8 158.9h.1M40.8 140.4v.5"/>
<path d="M40.8 157.6v.6M40.8 158.9v.6M58.6 158.2h.1M58.6 158.9h.1M58.6 140.4h.1M58.6 158.2h1.5M58.6 158.9h1.5M58.6 140.4h1.5M59.4 157.6h.1M59.4 158.9h.1M59.4 140.4h.1M59.4 140.4v.5"/>
<path d="M59.4 157.6v.6M59.4 158.9v.6M77.1 140.4h.1M77.1 158.2h.1M77.1 158.9h.1M77.1 158.2h1.5M77.1 158.9h1.5M77.1 140.4h1.5M77.9 140.4h.1M77.9 157.6h.1M77.9 158.9h.1M77.9 140.4v.5"/>
<path d="M77.9 157.6v.6M77.9 158.9v.6M126.1 148.3h.1M126.1 148.3l.3 .4M126.4 148.7h.1M127.2 148h.1M127.2 148l-.8 .7M127.2 148l.7 .7M127.9 148.7h.1M128.7 148h.1M128.7 148l.7 .7M128.7 148l-.8 .7"/>
<path d="M129.4 148.7h.1M129.8 148.3l-.4 .4"/>
</g>
<g fill="#00f" stroke="#00f" stroke-width=".17">
<circle cx="193.7" cy="115" r=".91"/>
<circle cx="99.2" cy="114.9" r=".9"/>
</g>
<text font-size="3.9" fill="#00f" x="139.1" y="62.6">POWER</text>
<text font-size="2.4" x="241.8" y="196.5">Bay Trail - Power I</text>
<g font-size="2">
<text x="236.1" y="200.4">Size</text>
<text x="237.4" y="202.9">Custom</text>
<text x="248.5" y="202.9">GENE-BT05</text>
<text x="284.3" y="203.1">A1.2_0_0</text>
<text x="275.9" y="206.9">Sheet:</text>
<text x="283.7" y="207">10</text>
<text x="287.4" y="207">of</text>
<text x="291.1" y="207">43</text>
</g>
<g font-size="1.9">
<text x="236.2" y="193.3">Title</text>
<text x="248.5" y="200.3">Document Number</text>
<text x="284.3" y="200.7">Rev:</text>
<text x="236.1" y="206.8">Date: Monday, March 15, 2021</text>
</g>
<g font-size="1.7">
<text x="266.1" y="28.9">+VCC_CORE</text>
<text x="101.3" y="34.8">P28</text>
<text x="188.6" y="34.8">BD49</text>
<text x="201.8" y="30.8">+VCCDDRXXXSI3_1P35</text>
<text x="27.4" y="41.9">+VSM</text>
<text x="52.9" y="41.9">+VCCDDRCLKSI3_1P35</text>
<text x="101.1" y="36.7">BB8</text>
<text x="101.2" y="38.5">N28</text>
<text x="188.6" y="36.7">BD52</text>
<text x="188.6" y="38.5">BD53</text>
<text x="188.6" y="40.4">BF44</text>
<text x="100.1" y="45.9">AD38</text>
<text x="100.2" y="47.8">AF38</text>
<text x="188.6" y="42.2">BG51</text>
<text x="188.6" y="44.1">BJ48</text>
<text x="188.6" y="45.9">C51</text>
<text x="188.6" y="47.8">D44</text>
<text x="99.9" y="53.3">AM38</text>
<text x="100.2" y="51.5">AK38</text>
<text x="101.3" y="49.7">A48</text>
<text x="188.6" y="49.7">F49</text>
<text x="188.6" y="51.5">F52</text>
<text x="188.6" y="53.3">F53</text>
<text x="267" y="49.3">+VCC_GFX</text>
<text x="75.6" y="54.9">+VCCDDRXXXSI3_1P35</text>
<text x="100.2" y="55.2">AV41</text>
<text x="100.2" y="57.1">AV42</text>
<text x="100.2" y="58.9">BB46</text>
<text x="188.6" y="55.2">H46</text>
<text x="188.6" y="57.1">M41</text>
<text x="188.6" y="58.9">M42</text>
<text x="13.9" y="60.5">+VCC_CORE</text>
<text x="188.6" y="60.8">V38</text>
<text x="188.6" y="62.6">Y38</text>
<text x="100.1" y="71.9">AC27</text>
<text x="100.2" y="66.3">AA27</text>
<text x="100.2" y="68.2">AA29</text>
<text x="100.2" y="70.1">AA30</text>
<text x="255.9" y="67.9">+VCC_GFX</text>
<text x="100.1" y="73.7">AC29</text>
<text x="100.1" y="75.6">AC30</text>
<text x="100.1" y="77.5">AD27</text>
<text x="188.6" y="73.7">AA24</text>
<text x="188.6" y="75.6">AC22</text>
<text x="188.6" y="77.5">AC24</text>
<text x="100.1" y="79.3">AD29</text>
<text x="100.1" y="81.2">AD30</text>
<text x="100.2" y="83">AF27</text>
<text x="188.6" y="79.3">AD22</text>
<text x="188.6" y="81.2">AD24</text>
<text x="188.6" y="83">AF22</text>
<text x="99.9" y="86.7">AG27</text>
<text x="99.9" y="88.6">AG29</text>
<text x="100.2" y="84.9">AF29</text>
<text x="188.6" y="84.9">AF24</text>
<text x="188.6" y="86.7">AG22</text>
<text x="188.6" y="88.6">AG24</text>
<text x="99.9" y="90.4">AG30</text>
<text x="101.3" y="92.3">P26</text>
<text x="101.3" y="94.1">P27</text>
<text x="188.6" y="90.4">AJ22</text>
<text x="188.6" y="92.3">AJ24</text>
<text x="188.6" y="94.1">AK22</text>
<text x="101.2" y="96">U27</text>
<text x="101.2" y="97.9">U29</text>
<text x="101.3" y="99.7">V27</text>
<text x="101.3" y="101.6">V29</text>
<text x="188.6" y="96">AK24</text>
<text x="188.6" y="97.9">AK25</text>
<text x="188.6" y="99.7">AK27</text>
<text x="188.6" y="101.6">AK29</text>
<text x="101.3" y="103.4">V30</text>
<text x="101.3" y="105.3">Y27</text>
<text x="101.3" y="107.1">Y29</text>
<text x="188.6" y="103.4">AK30</text>
<text x="188.6" y="105.3">AK32</text>
<text x="188.6" y="107.1">AM22</text>
<text x="101.3" y="109">Y30</text>
<text x="100.2" y="114.6">AF30</text>
<text x="188.6" y="114.6">AA22</text>
<text x="181.7" y="120.1">7 OF 13</text>
<text x="8.9" y="127.2">+VCCDDRXXXSI3_1P35</text>
<text x="110.9" y="142">+VSM</text>
<text x="138.7" y="142">+VCCDDRXXXSI3_1P35</text>
</g>
<g font-size="1.7" fill="#f00">
<text x="19.1" y="35.8">[35]</text>
<text x="25.8" y="35.8">VCORE_VSNS</text>
<text x="46.7" y="34.4">VCORE_VSNS</text>
<text x="82" y="34.4">VCORE_VSNS_R</text>
<text x="232.2" y="34.4">VCORE_VSNS_R</text>
<text x="19.5" y="39.5">[35]</text>
<text x="21" y="37.6">[35]</text>
<text x="26.2" y="39.5">VCORE_GSNS</text>
<text x="27.6" y="37.6">VGFX_VSNS</text>
<text x="46.7" y="38.1">VCORE_GSNS</text>
<text x="46.7" y="36.3">VGFX_VSNS</text>
<text x="82" y="38.1">VCORE_GSNS_R</text>
<text x="82" y="36.3">VGFX_VSNS_R</text>
<text x="232.2" y="38.1">VCORE_GSNS_R</text>
<text x="232.2" y="54.8">VGFX_VSNS_R</text>
</g>
<g font-size="1.7" fill="#000080">
<text x="61.2" y="34.9">R553</text>
<text x="72.3" y="34.9">0</text>
<text x="105.7" y="30.2">U16G</text>
<text x="246.6" y="34.9">R559</text>
<text x="257.7" y="34.9">100_1%/R0402</text>
<text x="61.2" y="38.6">R550</text>
<text x="61.2" y="36.7">R647</text>
<text x="72.3" y="38.6">0</text>
<text x="72.3" y="36.7">0</text>
<text x="246.6" y="38.6">R488</text>
<text x="257.7" y="38.6">100_1%/R0402</text>
<text x="31.5" y="46">R617</text>
<text x="42.7" y="46">0.01/R0603 R0603</text>
<text x="46.4" y="51.2">C482</text>
<text x="46.4" y="53.4">0.1uF_16V/C0402</text>
<text x="63" y="51.6">C403</text>
<text x="63" y="53.4">1uF_10V/C0402</text>
<text x="246.6" y="55.2">R678</text>
<text x="257.7" y="55.2">100_1%/R0402</text>
<text x="27.8" y="72">C437</text>
<text x="44.5" y="72">C409</text>
<text x="61.2" y="72">C372</text>
<text x="27.8" y="73.8">10uF_6.3V/C0603</text>
<text x="44.5" y="73.8">2.2uF_6.3V/C0402</text>
<text x="61.2" y="73.8">2.2uF_6.3V/C0402</text>
<text x="220.6" y="79.4">C468</text>
<text x="220.6" y="81.2">1uF_10V/C0402</text>
<text x="237.4" y="79.4">C429</text>
<text x="237.4" y="81.2">1uF_10V/C0402</text>
<text x="254" y="79.4">C433</text>
<text x="254" y="81.2">1uF_10V/C0402</text>
<text x="44.5" y="84.9">C438</text>
<text x="44.5" y="86.8">4.7uF_10V/C0603</text>
<text x="61.2" y="84.9">C407</text>
<text x="61.2" y="86.8">4.7uF_10V/C0603</text>
<text x="220.6" y="94.2">C473</text>
<text x="237.4" y="94.2">C477</text>
<text x="254" y="94.2">C478</text>
<text x="37.1" y="97.9">C416</text>
<text x="37.1" y="99.8">22uF_6.3V/C0805</text>
<text x="53.8" y="97.9">C422</text>
<text x="53.8" y="99.8">22uF_6.3V/C0805</text>
<text x="70.5" y="97.9">C431</text>
<text x="70.5" y="99.8">22uF_6.3V/C0805</text>
<text x="220.6" y="96.1">10uF_10V/C0805</text>
<text x="237.4" y="96.1">10uF_10V/C0805</text>
<text x="254" y="96.1">10uF_10V/C0805</text>
<text x="220.6" y="108.7">C461</text>
<text x="220.6" y="110.9">0.1uF_16V/C0402</text>
<text x="237.4" y="108.7">C464</text>
<text x="237.4" y="110.9">0.1uF_16V/C0402</text>
<text x="254" y="108.7">C445</text>
<text x="254" y="110.9">0.1uF_16V/C0402</text>
<text x="270.7" y="108.7">C446</text>
<text x="270.7" y="110.9">0.1uF_16V/C0402</text>
<text x="93.5" y="115.5">TP2</text>
<text x="196.6" y="115.5">TP1</text>
<text x="105.7" y="120.1">Bay Trail/BGA1170</text>
<text x="220.6" y="123.5">C452</text>
<text x="220.6" y="125.7">X/0.1uF_16V/C0402</text>
<text x="237.4" y="123.5">C436</text>
<text x="237.4" y="125.7">X/0.1uF_16V/C0402</text>
<text x="254" y="123.5">C423</text>
<text x="254" y="125.7">X/0.1uF_16V/C0402</text>
<text x="24.1" y="140.2">C396</text>
<text x="24.1" y="142.4">2.2uF_6.3V/C0402</text>
<text x="42.7" y="140.2">C401</text>
<text x="42.7" y="142.4">2.2uF_6.3V/C0402</text>
<text x="61.2" y="140.2">C384</text>
<text x="61.2" y="142.4">2.2uF_6.3V/C0402</text>
<text x="79.8" y="140.2">C480</text>
<text x="79.8" y="142.4">2.2uF_6.3V/C0402</text>
<text x="120.5" y="148">R462</text>
<text x="133.5" y="148">0/R1206</text>
<text x="24.1" y="158.7">C501</text>
<text x="24.1" y="161">X/0.1uF_16V/C0402</text>
<text x="42.7" y="158.7">C471</text>
<text x="42.7" y="161">X/0.1uF_16V/C0402</text>
<text x="61.2" y="158.7">C497</text>
<text x="61.2" y="161">X/0.1uF_16V/C0402</text>
<text x="79.8" y="158.7">C475</text>
<text x="79.8" y="161">X/0.1uF_16V/C0402</text>
</g>
<g font-size="1.7" fill="#004000">
<text x="75.1" y="34.9">R0402</text>
<text x="271.6" y="34.9">R0402</text>
<text x="75.1" y="38.6">R0402</text>
<text x="75.1" y="36.7">R0402</text>
<text x="271.6" y="38.6">R0402</text>
<text x="46.4" y="55.2">C0402</text>
<text x="63" y="55.2">C0402</text>
<text x="271.6" y="55.2">R0402</text>
<text x="27.8" y="75.6">C0603</text>
<text x="44.5" y="75.6">C0402</text>
<text x="61.2" y="75.6">C0402</text>
<text x="220.6" y="83.1">C0402</text>
<text x="237.4" y="83.1">C0402</text>
<text x="254" y="83.1">C0402</text>
<text x="44.5" y="90.5">C0603</text>
<text x="61.2" y="90.5">C0603</text>
<text x="37.1" y="101.6">C0805</text>
<text x="53.8" y="101.6">C0805</text>
<text x="70.5" y="101.6">C0805</text>
<text x="220.6" y="97.9">C0805</text>
<text x="237.4" y="97.9">C0805</text>
<text x="254" y="97.9">C0805</text>
<text x="220.6" y="112.7">C0402</text>
<text x="237.4" y="112.7">C0402</text>
<text x="254" y="112.7">C0402</text>
<text x="270.7" y="112.7">C0402</text>
<text x="93.6" y="117.4">TP20</text>
<text x="196.6" y="117.4">TP20</text>
<text x="105.7" y="122">BGA1170</text>
<text x="220.6" y="127.6">C0402</text>
<text x="237.4" y="127.6">C0402</text>
<text x="254" y="127.6">C0402</text>
<text x="24.1" y="144.3">C0402</text>
<text x="42.7" y="144.3">C0402</text>
<text x="61.2" y="144.3">C0402</text>
<text x="79.8" y="144.3">C0402</text>
<text x="133.5" y="149.8">R1206</text>
<text x="24.1" y="162.8">C0402</text>
<text x="42.7" y="162.8">C0402</text>
<text x="61.2" y="162.8">C0402</text>
<text x="79.8" y="162.8">C0402</text>
</g>
<g font-size="1.7" fill="#004080">
<text x="106.6" y="36">CORE_VCC_SENSE</text>
<text x="168.4" y="36">DRAM_VDD_S4_BD49</text>
<text x="106.6" y="39.7">CORE_VSS_SENSE</text>
<text x="106.6" y="37.8">UNCORE_VNN_SENSE</text>
<text x="168.4" y="37.8">DRAM_VDD_S4_BD52</text>
<text x="168.4" y="39.7">DRAM_VDD_S4_BD53</text>
<text x="168.5" y="41.6">DRAM_VDD_S4_BF44</text>
<text x="106.6" y="47.1">DRAM_VDD_S4_AD38</text>
<text x="168.2" y="43.4">DRAM_VDD_S4_BG51</text>
<text x="168.7" y="45.3">DRAM_VDD_S4_BJ48</text>
<text x="169.5" y="47.1">DRAM_VDD_S4_C51</text>
<text x="106.6" y="50.8">DRAM_VDD_S4_A48</text>
<text x="106.6" y="49">DRAM_VDD_S4_AF38</text>
<text x="106.6" y="52.7">DRAM_VDD_S4_AK38</text>
<text x="169.5" y="49">DRAM_VDD_S4_D44</text>
<text x="169.7" y="50.8">DRAM_VDD_S4_F49</text>
<text x="169.7" y="52.7">DRAM_VDD_S4_F52</text>
<text x="106.6" y="54.5">DRAM_VDD_S4_AM38</text>
<text x="106.6" y="56.4">DRAM_VDD_S4_AV41</text>
<text x="106.6" y="58.3">DRAM_VDD_S4_AV42</text>
<text x="169.3" y="58.3">DRAM_VDD_S4_M41</text>
<text x="169.5" y="56.4">DRAM_VDD_S4_H46</text>
<text x="169.7" y="54.5">DRAM_VDD_S4_F53</text>
<text x="106.6" y="60.1">DRAM_VDD_S4_BB46</text>
<text x="169.3" y="60.1">DRAM_VDD_S4_M42</text>
<text x="169.6" y="62">DRAM_VDD_S4_V38</text>
<text x="169.6" y="63.8">DRAM_VDD_S4_Y38</text>
<text x="106.6" y="67.5">CORE_VCC_S3_AA27</text>
<text x="106.6" y="69.4">CORE_VCC_S3_AA29</text>
<text x="106.6" y="71.2">CORE_VCC_S3_AA30</text>
<text x="106.6" y="73.1">CORE_VCC_S3_AC27</text>
<text x="106.6" y="74.9">CORE_VCC_S3_AC29</text>
<text x="106.6" y="76.8">CORE_VCC_S3_AC30</text>
<text x="166" y="76.8">UNCORE_VNN_S3_AC22</text>
<text x="166.1" y="74.9">UNCORE_VNN_S3_AA24</text>
<text x="106.6" y="78.7">CORE_VCC_S3_AD27</text>
<text x="106.6" y="80.5">CORE_VCC_S3_AD29</text>
<text x="106.6" y="82.3">CORE_VCC_S3_AD30</text>
<text x="166" y="80.5">UNCORE_VNN_S3_AD22</text>
<text x="166" y="82.3">UNCORE_VNN_S3_AD24</text>
<text x="166" y="78.7">UNCORE_VNN_S3_AC24</text>
<text x="106.6" y="84.2">CORE_VCC_S3_AF27</text>
<text x="106.6" y="86.1">CORE_VCC_S3_AF29</text>
<text x="106.6" y="87.9">CORE_VCC_S3_AG27</text>
<text x="106.6" y="89.8">CORE_VCC_S3_AG29</text>
<text x="165.9" y="87.9">UNCORE_VNN_S3_AG22</text>
<text x="165.9" y="89.8">UNCORE_VNN_S3_AG24</text>
<text x="166.2" y="84.2">UNCORE_VNN_S3_AF22</text>
<text x="166.2" y="86.1">UNCORE_VNN_S3_AF24</text>
<text x="106.6" y="91.6">CORE_VCC_S3_AG30</text>
<text x="106.6" y="93.5">CORE_VCC_S3_P26</text>
<text x="106.6" y="95.3">CORE_VCC_S3_P27</text>
<text x="166.1" y="95.3">UNCORE_VNN_S3_AK22</text>
<text x="166.4" y="91.6">UNCORE_VNN_S3_AJ22</text>
<text x="166.4" y="93.5">UNCORE_VNN_S3_AJ24</text>
<text x="106.6" y="97.2">CORE_VCC_S3_U27</text>
<text x="106.6" y="99.1">CORE_VCC_S3_U29</text>
<text x="106.6" y="100.9">CORE_VCC_S3_V27</text>
<text x="166.1" y="97.2">UNCORE_VNN_S3_AK24</text>
<text x="166.1" y="99.1">UNCORE_VNN_S3_AK25</text>
<text x="166.1" y="100.9">UNCORE_VNN_S3_AK27</text>
<text x="106.6" y="102.7">CORE_VCC_S3_V29</text>
<text x="106.6" y="104.6">CORE_VCC_S3_V30</text>
<text x="106.6" y="106.5">CORE_VCC_S3_Y27</text>
<text x="166.1" y="102.7">UNCORE_VNN_S3_AK29</text>
<text x="166.1" y="104.6">UNCORE_VNN_S3_AK30</text>
<text x="166.1" y="106.5">UNCORE_VNN_S3_AK32</text>
<text x="106.6" y="108.3">CORE_VCC_S3_Y29</text>
<text x="106.6" y="110.2">CORE_VCC_S3_Y30</text>
<text x="165.8" y="108.3">UNCORE_VNN_S3_AM22</text>
<text x="106.6" y="115.7">TP_CORE_V1P05_S4</text>
<text x="169.6" y="115.7">TP2_CORE_VCC_S3</text>
</g>
<g font-size="1.7" fill="#400000">
<text x="44.5" y="88.6">10V</text>
<text x="61.2" y="88.6">10V</text>
</g>
<g font-size="1.3">
<text x="31.2" y="1.4">5</text>
<text x="89.7" y="1.4">4</text>
<text x="148.3" y="1.4">3</text>
<text x="206.9" y="1.4">2</text>
<text x="265.5" y="1.4">1</text>
<text x=".5" y="28.8">D</text>
<text x="295.3" y="28.8">D</text>
<text x=".5" y="80.3">C</text>
<text x="295.3" y="80.3">C</text>
<text x=".5" y="131.8">B</text>
<text x="295.3" y="131.8">B</text>
<text x=".5" y="183.3">A</text>
<text x="295.3" y="183.3">A</text>
<text x="31.2" y="209.3">5</text>
<text x="89.7" y="209.3">4</text>
<text x="148.3" y="209.3">3</text>
<text x="206.9" y="209.3">2</text>
<text x="265.5" y="209.3">1</text>
</g>
</svg>
